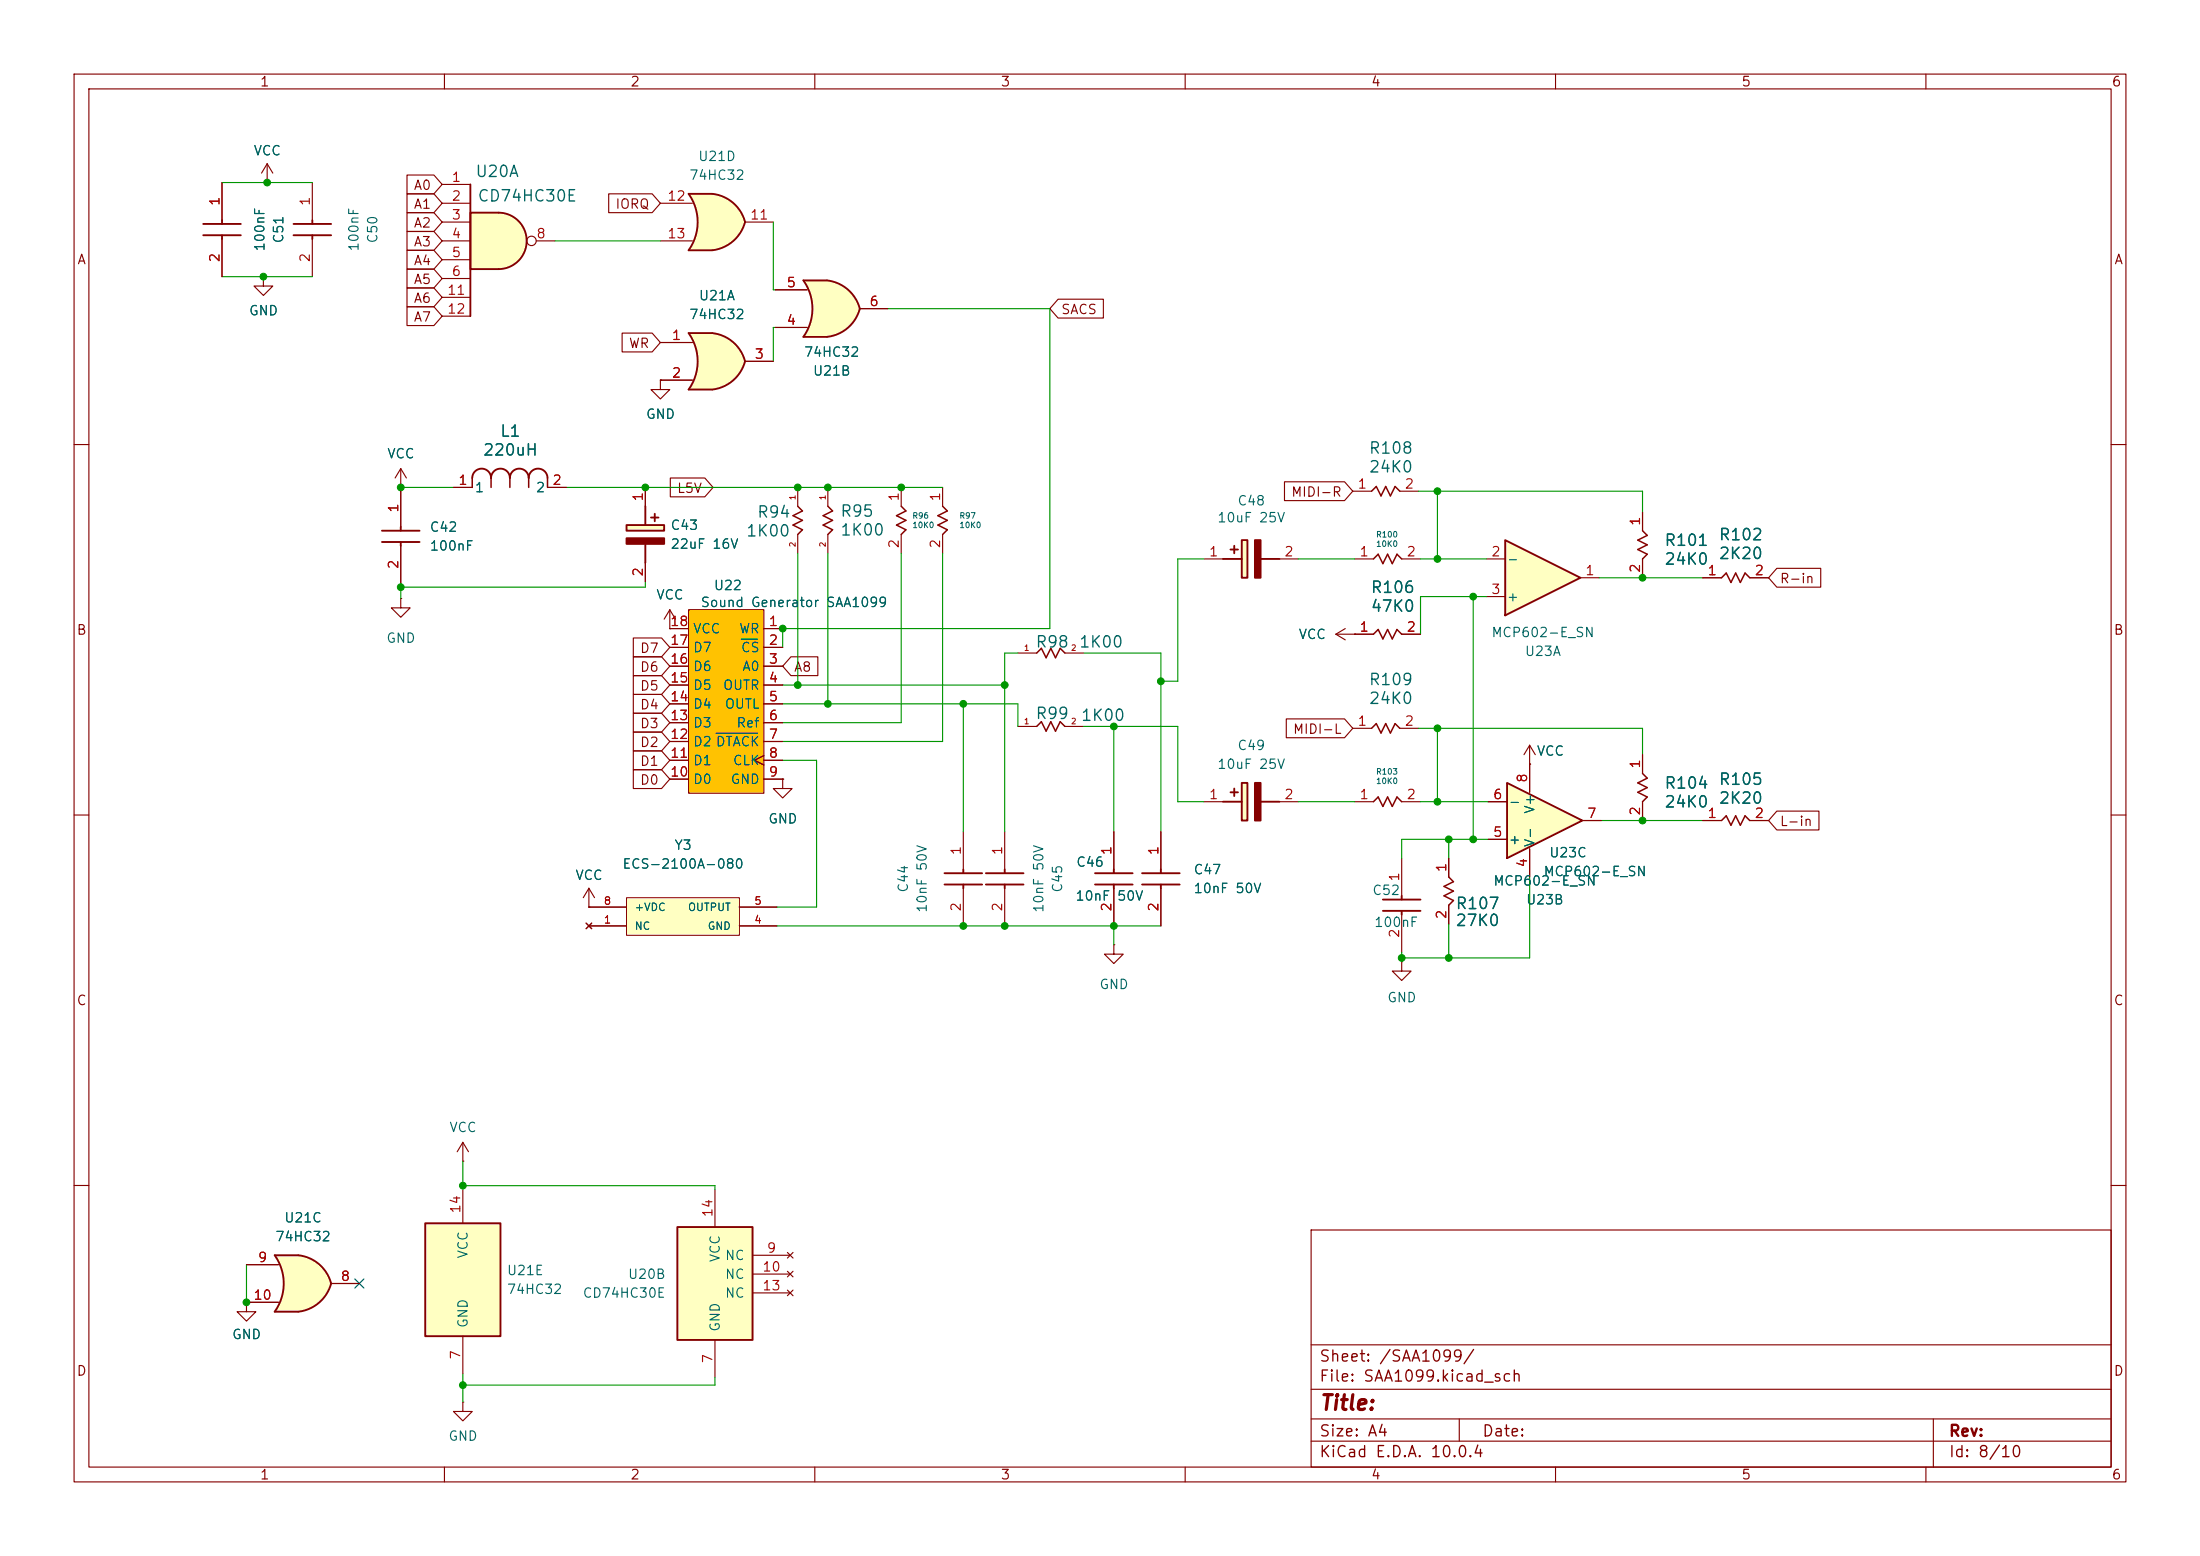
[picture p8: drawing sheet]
<svg xmlns="http://www.w3.org/2000/svg" width="297mm" height="210mm" viewBox="0 0 297 210" stroke-linecap="round" stroke-linejoin="round" font-family="sans-serif">
<g fill="none" stroke="#840000" stroke-width=".15">
<path d="M10 10h277v190h-277zM12 12h273v186h-273zM60 10v2M110 10v2M160 10v2M210 10v2M260 10v2M10 60h2M111.8 65.8v2.5M111.8 72.1v2.6M121.7 65.8v2.5M121.7 72.1v2.6"/>
<path d="M127.3 65.8v2.5M127.3 72.1v2.6M285 60h2M137.4 98h2.6M143.8 98h2.5M10 110h2M135.6 112.3v5M135.6 119.9v5.1M150.4 112.3v5M150.4 119.9v5.1M285 110h2M150.4 127.5v1.3h1.2l-1.2 1.2-1.3-1.2h1.3"/>
<path d="M150.4 127.5h.1M10 160h2M177 166h108v32h-108zM285 160h2M60 198v2M110 198v2M160 198v2M177 194.5h108M177 191.5h108M177 187.5h108M177 181.5h108M197 191.5v3"/>
<path d="M210 198v2M260 198v2M261 191.5v6.5"/>
</g>
<path d="M111.8 68.3l.6 .7-1.3 .6 1.3 .6-1.3 .7 1.3 .6-.6 .6M121.7 68.3l.6 .7-1.3 .6 1.3 .6-1.3 .7 1.3 .6-.6 .6M127.3 68.3l.6 .7-1.3 .6 1.3 .6-1.3 .7 1.3 .6-.6 .6M140 98l.6-.6 .6 1.3 .7-1.3 .6 1.3 .6-1.3 .7 .6" fill="none" stroke="#840000" stroke-width=".2"/>
<path d="M133.1 117.9h5.1M133.1 119.4h5.1M135.6 117.3v.6M135.6 119.4v.5M147.8 117.9h5.1M147.8 119.4h5.1M150.4 117.3v.6M150.4 119.4v.5" fill="none" stroke="#840000" stroke-width=".25"/>
<path d="M108.5 37.8h3.1M108.5 45.5h3.1" fill="none" stroke="#ffffc2" stroke-width=".14"/>
<g fill="#ffffc2" stroke="#ffffc2" stroke-width=".14">
<path d="M111.7 37.8a5.2 5.2 0 0 1 4.4 3.9l-5 1.3z"/>
<path d="M111.1 40.3l5 1.4a5.1 5.1 0 0 1-4.4 3.8z"/>
</g>
<path d="M108.5 37.8h3.1v7.7h-3.1a6.6 6.6 0 0 0 0-7.7z" fill="#ffffc2"/>
<path d="M108.5 37.8h3.1a5.2 5.2 0 0 1 4.5 3.9 5.1 5.1 0 0 1-4.4 3.8h-3.2a6.6 6.6 0 0 0 0-7.7z" fill="none" stroke="#840000" stroke-width=".25"/>
<path d="M104.6 39.1h4.4M89.2 51.3v1.3h1.2l-1.2 1.2-1.3-1.2h1.3M89.2 51.3h.1M104.6 44.2h4.4M116.1 41.7h3.8M107.7 65.8v2.5M107.7 72.1v2.6" fill="none" stroke="#840000" stroke-width=".15"/>
<path d="M107.7 68.3l.6 .7-1.2 .6 1.2 .6-1.2 .7 1.2 .6-.6 .6" fill="none" stroke="#840000" stroke-width=".2"/>
<path d="M203.5 105.7l10.1 5-10.1 5.1z" fill="#ffffc2"/>
<path d="M203.5 105.7l10.1 5-10.1 5.1z" fill="none" stroke="#840000" stroke-width=".25"/>
<g fill="none" stroke="#840000" stroke-width=".15">
<path d="M36.1 24.6h.1M36.1 22.1l-.8 1.3M36.1 22.1l.7 1.3M36.1 22.1v2.5M137.4 88.1h2.6M143.8 88.1h2.5M200.9 113.3h2.6M200.9 108.2h2.6M206.5 103.1h.1M206.5 100.6l-.8 1.3M206.5 100.6l.8 1.3M206.5 100.6v2.5"/>
<path d="M213.6 110.7h2.6"/>
</g>
<path d="M140 88.1l.6-.6 .6 1.3 .7-1.3 .6 1.3 .6-1.3 .7 .6" fill="none" stroke="#840000" stroke-width=".2"/>
<path d="M37.1 169.4h3.2M37.1 177h3.2" fill="none" stroke="#ffffc2" stroke-width=".14"/>
<g fill="#ffffc2" stroke="#ffffc2" stroke-width=".14">
<path d="M39.7 171.9l5 1.3a5.2 5.2 0 0 1-4.4 3.8z"/>
<path d="M40.3 169.4a5.1 5.1 0 0 1 4.4 3.8l-5 1.3z"/>
</g>
<path d="M37.1 169.4h3.2v7.6h-3.2a6.7 6.7 0 0 0 0-7.6z" fill="#ffffc2"/>
<path d="M186.7 121.4h5.1M186.7 122.9h5.1M189.2 120.9v.5M189.2 122.9v.5M40.3 169.4h-3.2a6.6 6.6 0 0 1 0 7.6h3.2M40.3 169.4a5.1 5.1 0 0 1 4.4 3.8 5.2 5.2 0 0 1-4.4 3.8" fill="none" stroke="#840000" stroke-width=".25"/>
<g fill="none" stroke="#840000" stroke-width=".15">
<path d="M182.9 108.2h2.5M189.2 108.2h2.6M189.2 115.8v5.1M195.6 115.8v2.6M189.2 129.8v1.3h1.3l-1.3 1.2-1.2-1.2h1.2M189.2 129.8h.1M189.2 123.4v5.1M195.6 122.2v2.5M62.5 156.7h.1M62.5 154.2l-.8 1.2M62.5 154.2l.7 1.2M62.5 154.2v2.5"/>
<path d="M33.3 175.8v1.2h1.2l-1.2 1.3-1.3-1.3h1.3M33.3 175.8h.1M33.3 170.7h4.3M33.3 175.8h4.3M44.7 173.2h3.8"/>
</g>
<path d="M185.4 108.2l.7-.6 .6 1.2 .6-1.2 .7 1.2 .6-1.2 .6 .6M195.6 118.4l.6 .6-1.3 .6 1.3 .7-1.3 .6 1.3 .6-.6 .7" fill="none" stroke="#840000" stroke-width=".2"/>
<path d="M67.3 28.7a3.8 3.8 0 0 1 3.8 3.8 3.8 3.8 0 0 1-3.8 3.8z" fill="#ffffc2" stroke="#ffffc2" stroke-width=".14"/>
<path d="M63.5 28.7h3.8v7.6h-3.8z" fill="#ffffc2"/>
<path d="M63.5 28.7h3.8a3.8 3.8 0 0 1 3.8 3.8 3.8 3.8 0 0 1-3.8 3.8h-3.8zM63.5 24.9v17.8" fill="none" stroke="#840000" stroke-width=".25"/>
<g fill="none" stroke="#840000" stroke-width=".15">
<path d="M59.7 24.9h3.8M59.7 27.4h3.8M59.7 30h3.8M59.7 32.5h3.8M59.7 35.1h3.8M59.7 37.6h3.8M72.4 32.5h2.5M59.7 40.1h3.8M59.7 42.7h3.8M180.3 85.6l1.3 .8M180.3 85.6h2.6M181.6 84.8l-1.3 .8"/>
<path d="M182.9 85.6h.1"/>
<circle cx="71.8" cy="32.5" r=".63"/>
</g>
<path d="M203.2 72.9l10.2 5.1-10.2 5.1z" fill="#ffffc2"/>
<path d="M203.2 72.9l10.2 5.1-10.2 5.1zM154.2 117.9h5.1M154.2 119.4h5.1M156.7 117.3v.6M156.7 119.4v.5" fill="none" stroke="#840000" stroke-width=".25"/>
<g fill="none" stroke="#840000" stroke-width=".15">
<path d="M200.7 75.4h2.5M213.4 78h2.5M221.7 69.1v2.5M221.7 75.4v2.6M182.6 98.3h2.6M189 98.3h2.5M200.7 80.5h2.5M156.7 112.3v5M156.7 119.9v5.1M221.7 101.9v2.5M221.7 108.2v2.5M229.9 110.7h2.5"/>
<path d="M236.2 110.7h2.6"/>
</g>
<path d="M221.7 71.6l.7 .7-1.3 .6 1.3 .6-1.3 .7 1.3 .6-.7 .6M185.2 98.3l.6-.6 .6 1.2 .7-1.2 .6 1.2 .6-1.2 .7 .6M221.7 104.4l.7 .6-1.3 .7 1.3 .6-1.3 .6 1.3 .7-.7 .6M232.4 110.7l.6-.6 .7 1.3 .6-1.3 .6 1.3 .7-1.3 .6 .6" fill="none" stroke="#840000" stroke-width=".2"/>
<path d="M167.6 105.7h.8v5h-.8z" fill="#ffffc2"/>
<path d="M165.1 108.2h2.5M166.1 106.9h1M166.6 106.4v1M167.6 105.7h.8v5h-.8zM170.2 108.2h2.5" fill="none" stroke="#840000" stroke-width=".25"/>
<path d="M169.4 105.7h.8v5h-.8z" fill="#840000" stroke="#840000" stroke-width=".25"/>
<g fill="none" stroke="#840000" stroke-width=".15">
<path d="M229.9 78h2.5M236.2 78h2.6M90.4 84.8h.1M90.4 82.3l-.7 1.3M90.4 82.3l.8 1.3M90.4 82.3v2.5M182.9 85.6h2.5M189.2 85.6h2.6M79.5 119.9l-.8 1.3M79.5 119.9l.8 1.3M79.5 119.9v2.5M162.6 108.2h2.5"/>
<path d="M172.7 108.2h2.6M79.5 122.4h.1"/>
</g>
<path d="M232.4 78l.6-.7 .7 1.3 .6-1.3 .6 1.3 .7-1.3 .6 .7M185.4 85.6l.7-.6 .6 1.2 .6-1.2 .7 1.2 .6-1.2 .6 .6" fill="none" stroke="#840000" stroke-width=".2"/>
<path d="M167.6 72.9h.8v5.1h-.8z" fill="#ffffc2"/>
<path d="M165.1 75.4h2.5M166.1 74.2h1M166.6 73.7v1M167.6 72.9h.8v5.1h-.8zM170.2 75.4h2.5" fill="none" stroke="#840000" stroke-width=".25"/>
<path d="M169.4 72.9h.8v5.1h-.8z" fill="#840000" stroke="#840000" stroke-width=".25"/>
<path d="M162.6 75.4h2.5M172.7 75.4h2.6M206.5 103.1v3.8M206.5 114.6v3.8" fill="none" stroke="#840000" stroke-width=".15"/>
<path d="M93 45h3.1M93 52.6h3.1" fill="none" stroke="#ffffc2" stroke-width=".14"/>
<g fill="#ffffc2" stroke="#ffffc2" stroke-width=".14">
<path d="M95.6 47.4l5 1.4a5.2 5.2 0 0 1-4.4 3.8z"/>
<path d="M96.2 45a5.1 5.1 0 0 1 4.4 3.8l-5 1.3z"/>
</g>
<path d="M93 45h3.1v7.6h-3.1a6.7 6.7 0 0 0 0-7.6z" fill="#ffffc2"/>
<path d="M93 45h3.1a5.1 5.1 0 0 1 4.5 3.8 5.2 5.2 0 0 1-4.4 3.8h-3.2a6.6 6.6 0 0 0 0-7.6zM127.5 117.9h5.1M127.5 119.4h5.1M130 117.3v.6M130 119.4v.5" fill="none" stroke="#840000" stroke-width=".25"/>
<path d="M89.2 46.2h4.3M89.2 51.3h4.3M100.6 48.8h3.8M130 112.3v5M130 119.9v5.1" fill="none" stroke="#840000" stroke-width=".15"/>
<path d="M84.6 121.2h15.2v5h-15.2z" fill="#ffffc2"/>
<path d="M84.6 121.2h15.2v5h-15.2z" fill="none" stroke="#840000" stroke-width=".14"/>
<path d="M105.7 105.2v1.2h1.2l-1.2 1.3-1.3-1.3h1.3M105.7 105.2h.1M79.1 124.6l.8 .7M79.5 125h5.1M79.5 122.4h5.1M79.9 124.6l-.8 .7M99.8 125h5.1M99.8 122.4h5.1" fill="none" stroke="#840000" stroke-width=".15"/>
<path d="M57.4 165.1h10.2v15.2h-10.2z" fill="#ffffc2"/>
<path d="M51.6 71.6h5M51.6 73.2h5M54.1 71.1v.5M54.1 73.2v.5M57.4 165.1h10.2v15.2h-10.2z" fill="none" stroke="#840000" stroke-width=".25"/>
<path d="M54.1 66v5.1M54.1 73.7v5M54.1 80.8v1.2h1.3l-1.3 1.3-1.3-1.3h1.3M54.1 80.8h.1M62.5 160v5.1M62.5 180.3v5.1" fill="none" stroke="#840000" stroke-width=".15"/>
<path d="M93 82.3h10.1v24.8h-10.1z" fill="#ffc201"/>
<g fill="none" stroke="#840000" stroke-width=".15">
<path d="M90.4 84.8h2.6M90.4 87.4h2.6M90.4 89.9h2.6M90.4 92.5h2.6M90.4 95h2.6M90.4 97.5h2.6M93 82.3h10.1v24.8h-10.1zM103.1 84.8h2.6M103.1 87.4h2.6M103.1 89.9h2.6M103.1 92.5h2.6M103.1 95h2.6"/>
<path d="M103.1 97.5h2.6M90.4 100.1h2.6M90.4 102.6h2.6M90.4 105.2h2.6M103.1 102l-1.2 .6 1.2 .7M103.1 100.1h2.6M103.1 102.6h2.6M103.1 105.2h2.6"/>
</g>
<path d="M96.7 99h5.6M100.1 86.3h2.2" fill="none" stroke="#006464" stroke-width=".15"/>
<path d="M91.4 165.6h10.2v15.2h-10.2z" fill="#ffffc2"/>
<path d="M91.4 165.6h10.2v15.2h-10.2z" fill="none" stroke="#840000" stroke-width=".25"/>
<path d="M96.5 160.5v5.1M101.6 169.4h5.1M101.6 172h5.1M101.6 174.5h5.1M106.3 169l.8 .8M106.3 171.6l.8 .7M106.3 174.1l.8 .8M107.1 169l-.8 .8M107.1 171.6l-.8 .7M107.1 174.1l-.8 .8M96.5 180.8v5.1" fill="none" stroke="#840000" stroke-width=".15"/>
<path d="M84.6 70.9h5.1v.7h-5.1z" fill="#ffffc2"/>
<path d="M63.8 64.5a1.27 1.27 0 0 1 1.2-1.2 1.27 1.27 0 0 1 1.3 1.2 1.27 1.27 0 0 1 1.3-1.2 1.27 1.27 0 0 1 1.2 1.2 1.27 1.27 0 0 1 1.3-1.2 1.27 1.27 0 0 1 1.3 1.2 1.27 1.27 0 0 1 1.2-1.2 1.27 1.27 0 0 1 1.3 1.2M84.6 70.9h5.1v.7h-5.1zM87.1 68.3v2.6M87.1 73.4v2.5M87.9 69.9h1M88.4 69.3v1.1" fill="none" stroke="#840000" stroke-width=".25"/>
<path d="M84.6 72.6h5.1v.8h-5.1z" fill="#840000" stroke="#840000" stroke-width=".25"/>
<g fill="none" stroke="#840000" stroke-width=".15">
<path d="M35.6 37.3v1.3h1.2l-1.2 1.3-1.3-1.3h1.3M35.6 37.3h.1M54.1 65.8h.1M54.1 63.2l-.8 1.3M54.1 63.2l.8 1.3M54.1 63.2v2.6M61.2 65.8h2.6M73.9 65.8h2.6M87.1 65.8v2.5M87.1 75.9v2.6M182.6 66.3h2.6M182.9 75.4h2.5"/>
<path d="M189 66.3h2.5M189.2 75.4h2.6M62.5 189.2v1.3h1.3l-1.3 1.3-1.3-1.3h1.3M62.5 189.2h.1"/>
</g>
<path d="M63.8 64.5v1.3M66.3 64.5v1.3M68.8 64.5v1.3M71.4 64.5v1.3M73.9 64.5v1.3M185.2 66.3l.6-.6 .6 1.2 .7-1.2 .6 1.2 .6-1.2 .7 .6M185.4 75.4l.7-.6 .6 1.3 .6-1.3 .7 1.3 .6-1.3 .6 .6" fill="none" stroke="#840000" stroke-width=".2"/>
<path d="M93 26.2h3.1M93 33.8h3.1" fill="none" stroke="#ffffc2" stroke-width=".14"/>
<g fill="#ffffc2" stroke="#ffffc2" stroke-width=".14">
<path d="M95.6 28.6l5 1.4a5.2 5.2 0 0 1-4.4 3.8z"/>
<path d="M96.2 26.2a5.1 5.1 0 0 1 4.4 3.8l-5 1.3z"/>
</g>
<path d="M93 26.2h3.1v7.6h-3.1a6.7 6.7 0 0 0 0-7.6z" fill="#ffffc2"/>
<path d="M27.4 30.2h5.1M27.4 31.8h5.1M30 29.7v.5M30 31.8v.5M39.6 30.2h5.1M39.6 31.8h5.1M42.2 29.7v.5M42.2 31.8v.5M93 26.2h3.1a5.1 5.1 0 0 1 4.5 3.8 5.2 5.2 0 0 1-4.4 3.8h-3.2a6.6 6.6 0 0 0 0-7.6z" fill="none" stroke="#840000" stroke-width=".25"/>
<g fill="none" stroke="#840000" stroke-width=".15">
<path d="M30 24.6v5.1M30 32.3v5M35.6 37.3h.1M36.1 24.6h.1M42.2 24.6v5.1M42.2 32.3v5M54.9 23.6h3.7l1.1 1.3-1.1 1.3h-3.7zM54.9 26.2h3.7l1.1 1.2-1.1 1.3h-3.7zM54.9 31.2h3.7l1.1 1.3-1.1 1.3h-3.7zM54.9 28.7h3.7l1.1 1.3-1.1 1.2h-3.7zM54.9 33.8h3.7l1.1 1.3-1.1 1.2h-3.7zM54.9 38.9h3.7l1.1 1.2-1.1 1.3h-3.7z"/>
<path d="M54.9 36.3h3.7l1.1 1.3-1.1 1.3h-3.7zM82.2 26.2h5.8l1.2 1.2-1.2 1.3h-5.8zM89.2 27.4h4.3M89.2 32.5h4.3M100.6 30h3.8M104.6 39.1h4.4M54.9 41.4h3.7l1.1 1.3-1.1 1.2h-3.7zM84 45h4l1.2 1.2-1.2 1.3h-4zM89.2 51.3h.1M89.2 46.2h4.3M89.2 51.3h4.3M100.6 48.8h3.8"/>
<path d="M104.6 44.2h4.4M116.1 41.7h3.8M142.8 40.4h6.2v2.5h-6.2l-1.1-1.2zM54.1 65.8h.1M54.1 66v5.1M54.1 73.7v5M61.2 65.8h2.6M73.9 65.8h2.6M87.1 65.8v2.5M87.1 75.9v2.6M90.5 64.5h4.7l1.1 1.3-1.1 1.3h-4.7zM173.4 65h8.1l1.1 1.3-1.1 1.3h-8.1z"/>
<path d="M221.7 69.1v2.5M221.7 75.4v2.6M229.9 78h2.5M236.2 78h2.6M239.9 76.7h5.9v2.5h-5.9l-1.1-1.2zM85.5 88.6h3.8l1.1 1.3-1.1 1.3h-3.8zM85.5 93.7h3.8l1.1 1.3-1.1 1.3h-3.8zM85.5 91.2h3.8l1.1 1.3-1.1 1.2h-3.8zM85.5 98.8h3.8l1.1 1.3-1.1 1.2h-3.8zM85.5 86.1h3.8l1.1 1.3-1.1 1.2h-3.8zM85.5 96.3h3.8l1.1 1.2-1.1 1.3h-3.8zM90.4 84.8h.1"/>
<path d="M90.4 84.8h2.6M90.4 87.4h2.6M90.4 89.9h2.6M90.4 92.5h2.6M90.4 95h2.6M90.4 97.5h2.6M103.1 84.8h2.6M103.1 87.4h2.6M103.1 89.9h2.6M103.1 92.5h2.6M103.1 95h2.6M103.1 97.5h2.6"/>
<path d="M106.8 88.6h3.6v2.6h-3.6l-1.1-1.3zM173.6 97h7.9l1.1 1.3-1.1 1.3h-7.9zM182.9 85.6h.1M182.9 85.6h2.5M189.2 85.6h2.6M85.5 103.9h3.8l1.1 1.3-1.1 1.2h-3.8zM85.5 101.3h3.8l1.1 1.3-1.1 1.3h-3.8zM90.4 100.1h2.6M90.4 102.6h2.6M90.4 105.2h2.6M103.1 102l-1.2 .6 1.2 .7M103.1 100.1h2.6"/>
<path d="M103.1 102.6h2.6M103.1 105.2h2.6M105.7 105.2h.1M150.4 112.3v5M150.4 119.9v5.1M156.7 112.3v5M156.7 119.9v5.1M195.6 115.8v2.6M200.9 113.3h2.6M200.9 108.2h2.6M206.5 103.1h.1M206.5 103.1v3.8"/>
<path d="M206.5 114.6v3.8M213.6 110.7h2.6M221.7 101.9v2.5M221.7 108.2v2.5M229.9 110.7h2.5M236.2 110.7h2.6M239.9 109.5h5.7v2.5h-5.7l-1.1-1.3zM79.1 124.6l.8 .7M79.5 122.4h.1M79.5 125h5.1M79.5 122.4h5.1M79.9 124.6l-.8 .7"/>
<path d="M99.8 125h5.1M99.8 122.4h5.1M195.6 122.2v2.5M33.3 175.8h.1M33.3 170.7h4.3M33.3 175.8h4.3M44.7 173.2h3.8"/>
</g>
<g fill="none" stroke="#009600" stroke-width=".15">
<path d="M30 37.3h12.2M30 24.6h12.2M74.9 32.5h14.3M104.4 30v9.1h.2M104.6 44.2h-.2v4.6M119.9 41.7h21.8v43.1h-36v2.6M54.1 78.7v2.1M61.2 65.8h-7.1v.2M76.5 65.8h50.8M87.1 78.5v.7h-33M107.7 74.7v17.8M111.8 74.7v20.3"/>
<path d="M121.7 74.7v22.8h-16M127.3 74.7v25.4h-21.6M162.6 75.4h-3.6v16.5h-2.3M175.3 75.4h7.6M191.5 66.3h30.2v2.8M191.8 75.4h8.9M194.1 66.3v9.1M215.9 78h14M105.7 95h31.7v3M105.7 92.5h29.9M130 95v17.3M137.4 88.1h-1.8v24.2"/>
<path d="M146.3 98h12.7v10.2h3.6M146.3 88.1h10.4v24.2M150.4 98v14.3M191.5 98.3h30.2v3.6M194.1 98.3v9.9M198.9 80.5v32.8M200.7 80.5h-8.9v5.1M105.7 102.6h4.5v19.8h-5.3M175.3 108.2h7.6M191.8 108.2h9.1M195.6 113.3v2.5M200.9 113.3h-11.7v2.5"/>
<path d="M206.5 118.4v10.9h-17.3M216.2 110.7h13.7M104.9 125h51.8M150.4 125v2.5M189.2 128.5v1.3M195.6 124.7v4.6M62.5 156.7v3.3h34v.5M33.3 170.7v5.1M62.5 185.4v3.8M96.5 185.9v1h-34"/>
</g>
<path d="M47.9 172.6l1.2 1.2M49.1 172.6l-1.2 1.2" fill="none" stroke="#000084" stroke-width=".15"/>
<path d="M96.7 99h5.6M100.1 86.3h2.2" fill="none" stroke="#006464" stroke-width=".15"/>
<g fill="#009600" stroke="#009600" stroke-width=".14">
<circle cx="135.6" cy="125" r=".46"/>
<circle cx="150.4" cy="125" r=".46"/>
<circle cx="150.4" cy="98" r=".46"/>
<circle cx="130" cy="95" r=".46"/>
<circle cx="135.6" cy="92.5" r=".46"/>
<circle cx="156.7" cy="91.9" r=".46"/>
<circle cx="195.6" cy="113.3" r=".46"/>
<circle cx="194.1" cy="108.2" r=".46"/>
<circle cx="130" cy="125" r=".46"/>
<circle cx="121.7" cy="65.8" r=".46"/>
<circle cx="105.7" cy="84.8" r=".46"/>
<circle cx="107.7" cy="65.8" r=".46"/>
<circle cx="87.1" cy="65.8" r=".46"/>
<circle cx="111.8" cy="65.8" r=".46"/>
<circle cx="189.2" cy="129.3" r=".46"/>
<circle cx="195.6" cy="129.3" r=".46"/>
<circle cx="198.9" cy="113.3" r=".46"/>
<circle cx="221.7" cy="110.7" r=".46"/>
<circle cx="33.3" cy="175.8" r=".46"/>
<circle cx="54.1" cy="65.8" r=".46"/>
<circle cx="54.1" cy="79.2" r=".46"/>
<circle cx="111.8" cy="95" r=".46"/>
<circle cx="107.7" cy="92.5" r=".46"/>
<circle cx="62.5" cy="160" r=".46"/>
<circle cx="62.5" cy="186.9" r=".46"/>
<circle cx="35.6" cy="37.3" r=".46"/>
<circle cx="36.1" cy="24.6" r=".46"/>
<circle cx="194.1" cy="75.4" r=".46"/>
<circle cx="194.1" cy="66.3" r=".46"/>
<circle cx="198.9" cy="80.5" r=".46"/>
<circle cx="194.1" cy="98.3" r=".46"/>
<circle cx="221.7" cy="78" r=".46"/>
</g>
<text font-size="2" fill="#840000" x="178" y="190.8">Title:</text>
<g font-size="1.5" fill="#006464">
<text x="64.1" y="24.3">U20A</text>
<text x="64.4" y="27.6">CD74HC30E</text>
<text x="67.4" y="59.3">L1</text>
<text x="65.1" y="61.9">220uH</text>
<text x="184.7" y="61.6">R108</text>
<text x="184.7" y="64.2">24K0</text>
<text x="102.1" y="70.3">R94</text>
<text x="113.3" y="70.1">R95</text>
<text x="100.6" y="72.8">1K00</text>
<text x="113.3" y="72.7">1K00</text>
<text x="224.6" y="74.1">R101</text>
<text x="224.6" y="76.6">24K0</text>
<text x="231.9" y="73.3">R102</text>
<text x="231.9" y="75.8">2K20</text>
<text x="184.9" y="80.4">R106</text>
<text x="184.9" y="83">47K0</text>
<text x="139.7" y="87.8">R98</text>
<text x="145.6" y="87.8">1K00</text>
<text x="184.7" y="92.9">R109</text>
<text x="184.7" y="95.4">24K0</text>
<text x="139.7" y="97.4">R99</text>
<text x="145.8" y="97.7">1K00</text>
<text x="224.6" y="106.8">R104</text>
<text x="231.9" y="106.3">R105</text>
<text x="224.6" y="109.4">24K0</text>
<text x="231.9" y="108.9">2K20</text>
<text x="196.4" y="123.1">R107</text>
<text x="196.4" y="125.4">27K0</text>
</g>
<g font-size="1.5" fill="#840000">
<text x="178" y="184.2">Sheet: /SAA1099/</text>
<text x="178" y="186.9">File: SAA1099.kicad_sch</text>
<text x="178" y="197.1">KiCad E.D.A. 10.0.4</text>
<text x="178" y="194.3">Size: A4</text>
<text x="200" y="194.3">Date:</text>
<text x="263" y="194.3">Rev:</text>
<text x="263" y="197.1">Id: 8/10</text>
</g>
<g font-size="1.3" fill="#840000">
<text x="35" y="12">1</text>
<text x="85" y="12">2</text>
<text x="135" y="12">3</text>
<text x="185" y="12">4</text>
<text x="235" y="12">5</text>
<text x="285" y="12">6</text>
<text x="55.8" y="26">A0</text>
<text x="55.8" y="28.5">A1</text>
<text x="83" y="28.5">IORQ</text>
<text x="10.3" y="36">A</text>
<text x="55.8" y="33.6">A3</text>
<text x="55.8" y="31">A2</text>
<text x="285.3" y="36">A</text>
<text x="55.8" y="36.1">A4</text>
<text x="55.8" y="41.2">A6</text>
<text x="55.8" y="38.7">A5</text>
<text x="55.8" y="43.7">A7</text>
<text x="84.8" y="47.3">WR</text>
<text x="143.2" y="42.7">SACS</text>
<text x="91.3" y="66.8">L5V</text>
<text x="174.2" y="67.4">MIDI-R</text>
<text x="240.2" y="79">R-in</text>
<text x="10.3" y="86">B</text>
<text x="86.3" y="88.4">D7</text>
<text x="285.3" y="86">B</text>
<text x="86.3" y="91">D6</text>
<text x="86.3" y="93.5">D5</text>
<text x="107.1" y="91">A8</text>
<text x="86.3" y="96.1">D4</text>
<text x="86.3" y="101.1">D2</text>
<text x="86.3" y="98.6">D3</text>
<text x="174.5" y="99.4">MIDI-L</text>
<text x="86.3" y="106.2">D0</text>
<text x="86.3" y="103.7">D1</text>
<text x="240.2" y="111.8">L-in</text>
<text x="10.3" y="136">C</text>
<text x="285.3" y="136">C</text>
<text x="10.3" y="186">D</text>
<text x="285.3" y="186">D</text>
<text x="35" y="200">1</text>
<text x="85" y="200">2</text>
<text x="135" y="200">3</text>
<text x="185" y="200">4</text>
<text x="235" y="200">5</text>
<text x="285" y="200">6</text>
</g>
<g font-size="1.3" fill="#006464">
<text x="34.2" y="21.3">VCC</text>
<text x="94.2" y="22.1">U21D</text>
<text x="93" y="24.6">74HC32</text>
<text x="36" y="34" transform="rotate(-90 36 34)">100nF</text>
<text x="38.6" y="32.9" transform="rotate(-90 38.6 32.9)">C51</text>
<text x="48.7" y="34" transform="rotate(-90 48.7 34)">100nF</text>
<text x="51.3" y="32.9" transform="rotate(-90 51.3 32.9)">C50</text>
<text x="94.3" y="40.8">U21A</text>
<text x="33.5" y="42.9">GND</text>
<text x="93" y="43.4">74HC32</text>
<text x="108.4" y="48.5">74HC32</text>
<text x="109.7" y="51">U21B</text>
<text x="87.1" y="56.9">GND</text>
<text x="52.2" y="62.2">VCC</text>
<text x="64" y="66.8">1</text>
<text x="72.2" y="66.8">2</text>
<text x="90.4" y="71.8">C43</text>
<text x="164.2" y="70.8">10uF 25V</text>
<text x="167" y="68.5">C48</text>
<text x="57.9" y="74.6">100nF</text>
<text x="57.9" y="72.1">C42</text>
<text x="90.4" y="74.4">22uF 16V</text>
<text x="203.3" y="76.4">-</text>
<text x="88.5" y="81.2">VCC</text>
<text x="94.5" y="82.3">Sound Generator SAA1099</text>
<text x="96.3" y="80">U22</text>
<text x="203.3" y="81.5">+</text>
<text x="52.1" y="87.1">GND</text>
<text x="93.5" y="88.3">D7</text>
<text x="93.5" y="85.8">VCC</text>
<text x="99.7" y="85.8">WR</text>
<text x="99.9" y="88.3">CS</text>
<text x="175.2" y="86.6">VCC</text>
<text x="201.3" y="86.3">MCP602-E_SN</text>
<text x="205.8" y="88.9">U23A</text>
<text x="93.5" y="96">D4</text>
<text x="93.5" y="93.4">D5</text>
<text x="93.5" y="90.9">D6</text>
<text x="97.5" y="93.4">OUTR</text>
<text x="97.8" y="96">OUTL</text>
<text x="100.1" y="90.9">A0</text>
<text x="93.5" y="101">D2 DTACK</text>
<text x="93.5" y="98.5">D3</text>
<text x="99.3" y="98.5">Ref</text>
<text x="167" y="101.6">C49</text>
<text x="93.5" y="106.1">D0</text>
<text x="93.5" y="103.6">D1</text>
<text x="98.5" y="106.1">GND</text>
<text x="98.8" y="103.6">CLK</text>
<text x="164.2" y="104.1">10uF 25V</text>
<text x="207.4" y="102.3">VCC</text>
<text x="103.6" y="111.5">GND</text>
<text x="203.6" y="109.2">-</text>
<text x="207.5" y="109.9" transform="rotate(-90 207.5 109.9)">V+</text>
<text x="77.6" y="119.1">VCC</text>
<text x="83.9" y="117.6">ECS-2100A-080</text>
<text x="91" y="115">Y3</text>
<text x="145.2" y="117.3">C46</text>
<text x="161" y="118.3">C47</text>
<text x="201.5" y="119.8">MCP602-E_SN</text>
<text x="203.6" y="114.3">+</text>
<text x="207.5" y="114.4" transform="rotate(-90 207.5 114.4)">V-</text>
<text x="208.3" y="118.6">MCP602-E_SN</text>
<text x="209.1" y="116">U23C</text>
<text x="122.9" y="120.6" transform="rotate(-90 122.9 120.6)">C44</text>
<text x="125.4" y="123.3" transform="rotate(-90 125.4 123.3)">10nF 50V</text>
<text x="141.2" y="123.3" transform="rotate(-90 141.2 123.3)">10nF 50V</text>
<text x="143.7" y="120.6" transform="rotate(-90 143.7 120.6)">C45</text>
<text x="145.1" y="121.9">10nF</text>
<text x="150.7" y="121.9">50V</text>
<text x="161" y="120.9">10nF 50V</text>
<text x="185.2" y="121.1">C52</text>
<text x="185.4" y="125.4">100nF</text>
<text x="205.9" y="122.4">U23B</text>
<text x="148.3" y="133.8">GND</text>
<text x="187.2" y="135.6">GND</text>
<text x="60.6" y="153.1">VCC</text>
<text x="37.1" y="167.8">74HC32</text>
<text x="38.3" y="165.3">U21C</text>
<text x="63.5" y="169.9" transform="rotate(-90 63.5 169.9)">VCC</text>
<text x="68.3" y="172.4">U21E</text>
<text x="84.7" y="172.9">U20B</text>
<text x="97.5" y="170.5" transform="rotate(-90 97.5 170.5)">VCC</text>
<text x="97.8" y="170.4">NC</text>
<text x="97.8" y="172.9">NC</text>
<text x="63.5" y="179.3" transform="rotate(-90 63.5 179.3)">GND</text>
<text x="68.3" y="175">74HC32</text>
<text x="78.6" y="175.5">CD74HC30E</text>
<text x="97.5" y="179.8" transform="rotate(-90 97.5 179.8)">GND</text>
<text x="97.8" y="175.5">NC</text>
<text x="31.2" y="181.1">GND</text>
<text x="60.4" y="194.8">GND</text>
</g>
<g font-size="1.3" fill="#a90000">
<text x="29.9" y="27.9" transform="rotate(-90 29.9 27.9)">1</text>
<text x="42.1" y="27.9" transform="rotate(-90 42.1 27.9)">1</text>
<text x="60.9" y="24.9">1</text>
<text x="60.9" y="27.4">2</text>
<text x="60.9" y="29.9">3</text>
<text x="90" y="27.4">12</text>
<text x="101.2" y="29.9">11</text>
<text x="29.9" y="35.5" transform="rotate(-90 29.9 35.5)">2</text>
<text x="42.1" y="35.5" transform="rotate(-90 42.1 35.5)">2</text>
<text x="60.9" y="32.5">4</text>
<text x="60.9" y="35">5</text>
<text x="72.3" y="32.5">8</text>
<text x="90" y="32.5">13</text>
<text x="60.3" y="40.1">11</text>
<text x="60.9" y="37.6">6</text>
<text x="106.1" y="39.1">5</text>
<text x="117.3" y="41.6">6</text>
<text x="60.3" y="42.6">12</text>
<text x="90.6" y="46.2">1</text>
<text x="106.1" y="44.2">4</text>
<text x="90.6" y="51.3">2</text>
<text x="101.8" y="48.7">3</text>
<text x="61.8" y="65.8">1</text>
<text x="74.5" y="65.8">2</text>
<text x="54.1" y="69.3" transform="rotate(-90 54.1 69.3)">1</text>
<text x="87.1" y="67.8" transform="rotate(-90 87.1 67.8)">1</text>
<text x="121.6" y="67.8" transform="rotate(-90 121.6 67.8)">1</text>
<text x="127.2" y="67.8" transform="rotate(-90 127.2 67.8)">1</text>
<text x="183.2" y="66.3">1</text>
<text x="189.5" y="66.3">2</text>
<text x="221.7" y="71.1" transform="rotate(-90 221.7 71.1)">1</text>
<text x="54.1" y="76.9" transform="rotate(-90 54.1 76.9)">2</text>
<text x="87.1" y="77.9" transform="rotate(-90 87.1 77.9)">2</text>
<text x="121.6" y="74.1" transform="rotate(-90 121.6 74.1)">2</text>
<text x="127.2" y="74.1" transform="rotate(-90 127.2 74.1)">2</text>
<text x="163.1" y="75.4">1</text>
<text x="173.3" y="75.4">2</text>
<text x="183.4" y="75.4">1</text>
<text x="189.8" y="75.4">2</text>
<text x="201.2" y="75.4">2</text>
<text x="213.9" y="78">1</text>
<text x="221.7" y="77.4" transform="rotate(-90 221.7 77.4)">2</text>
<text x="230.4" y="78">1</text>
<text x="236.8" y="78">2</text>
<text x="201.2" y="80.5">3</text>
<text x="90.4" y="89.9">16</text>
<text x="90.4" y="87.4">17</text>
<text x="90.4" y="84.8">18</text>
<text x="103.7" y="84.8">1</text>
<text x="103.7" y="87.4">2</text>
<text x="103.7" y="89.9">3</text>
<text x="183.4" y="85.6">1</text>
<text x="189.8" y="85.6">2</text>
<text x="90.4" y="95">14</text>
<text x="90.4" y="92.4">15</text>
<text x="103.7" y="92.4">4</text>
<text x="103.7" y="95">5</text>
<text x="90.4" y="100.1">12</text>
<text x="90.4" y="97.5">13</text>
<text x="103.7" y="97.5">6</text>
<text x="103.7" y="100.1">7</text>
<text x="183.2" y="98.3">1</text>
<text x="189.5" y="98.3">2</text>
<text x="90.4" y="105.1">10</text>
<text x="90.4" y="102.6">11</text>
<text x="103.7" y="102.6">8</text>
<text x="103.7" y="105.1">9</text>
<text x="206.5" y="105.7" transform="rotate(-90 206.5 105.7)">8</text>
<text x="221.7" y="103.8" transform="rotate(-90 221.7 103.8)">1</text>
<text x="163.1" y="108.2">1</text>
<text x="173.3" y="108.2">2</text>
<text x="183.4" y="108.2">1</text>
<text x="189.8" y="108.2">2</text>
<text x="201.5" y="113.3">5</text>
<text x="201.5" y="108.2">6</text>
<text x="214.2" y="110.7">7</text>
<text x="221.7" y="110.2" transform="rotate(-90 221.7 110.2)">2</text>
<text x="230.4" y="110.7">1</text>
<text x="236.8" y="110.7">2</text>
<text x="130" y="115.5" transform="rotate(-90 130 115.5)">1</text>
<text x="135.6" y="115.5" transform="rotate(-90 135.6 115.5)">1</text>
<text x="150.3" y="115.5" transform="rotate(-90 150.3 115.5)">1</text>
<text x="156.7" y="115.5" transform="rotate(-90 156.7 115.5)">1</text>
<text x="189.2" y="119.1" transform="rotate(-90 189.2 119.1)">1</text>
<text x="195.6" y="117.8" transform="rotate(-90 195.6 117.8)">1</text>
<text x="206.5" y="117.2" transform="rotate(-90 206.5 117.2)">4</text>
<text x="130" y="123.1" transform="rotate(-90 130 123.1)">2</text>
<text x="135.6" y="123.1" transform="rotate(-90 135.6 123.1)">2</text>
<text x="150.3" y="123.1" transform="rotate(-90 150.3 123.1)">2</text>
<text x="156.7" y="123.1" transform="rotate(-90 156.7 123.1)">2</text>
<text x="195.6" y="124.2" transform="rotate(-90 195.6 124.2)">2</text>
<text x="189.2" y="126.7" transform="rotate(-90 189.2 126.7)">2</text>
<text x="62.5" y="163.9" transform="rotate(-90 62.5 163.9)">14</text>
<text x="96.5" y="164.4" transform="rotate(-90 96.5 164.4)">14</text>
<text x="34.7" y="170.7">9</text>
<text x="45.9" y="173.2">8</text>
<text x="102.8" y="171.9">10</text>
<text x="103.4" y="169.4">9</text>
<text x="34.1" y="175.7">10</text>
<text x="102.8" y="174.5">13</text>
<text x="62.5" y="183.6" transform="rotate(-90 62.5 183.6)">7</text>
<text x="96.5" y="184.1" transform="rotate(-90 96.5 184.1)">7</text>
</g>
<g font-size="1" fill="#a90000">
<text x="81.4" y="124.9">1</text>
<text x="81.4" y="122.4">8</text>
<text x="101.8" y="124.9">4</text>
<text x="101.8" y="122.4">5</text>
</g>
<g font-size="1" fill="#006464">
<text x="85.6" y="125.7">NC</text>
<text x="85.6" y="123.2">+VDC</text>
<text x="92.8" y="123.2">OUTPUT</text>
<text x="95.5" y="125.7">GND</text>
</g>
<g font-size=".8" fill="#a90000">
<text x="107.6" y="67.6" transform="rotate(-90 107.6 67.6)">1</text>
<text x="111.6" y="67.6" transform="rotate(-90 111.6 67.6)">1</text>
<text x="107.6" y="73.9" transform="rotate(-90 107.6 73.9)">2</text>
<text x="111.6" y="73.9" transform="rotate(-90 111.6 73.9)">2</text>
<text x="138.2" y="88">1</text>
<text x="144.5" y="88">2</text>
<text x="138.2" y="97.9">1</text>
<text x="144.5" y="97.9">2</text>
</g>
<g font-size=".8" fill="#006464">
<text x="123.1" y="71.4">10K0</text>
<text x="123.1" y="70.2">R96</text>
<text x="129.5" y="71.4">10K0</text>
<text x="129.5" y="70.2">R97</text>
<text x="185.7" y="72.7">R100</text>
<text x="185.7" y="74">10K0</text>
<text x="185.7" y="104.7">R103</text>
<text x="185.7" y="106">10K0</text>
</g>
</svg>
